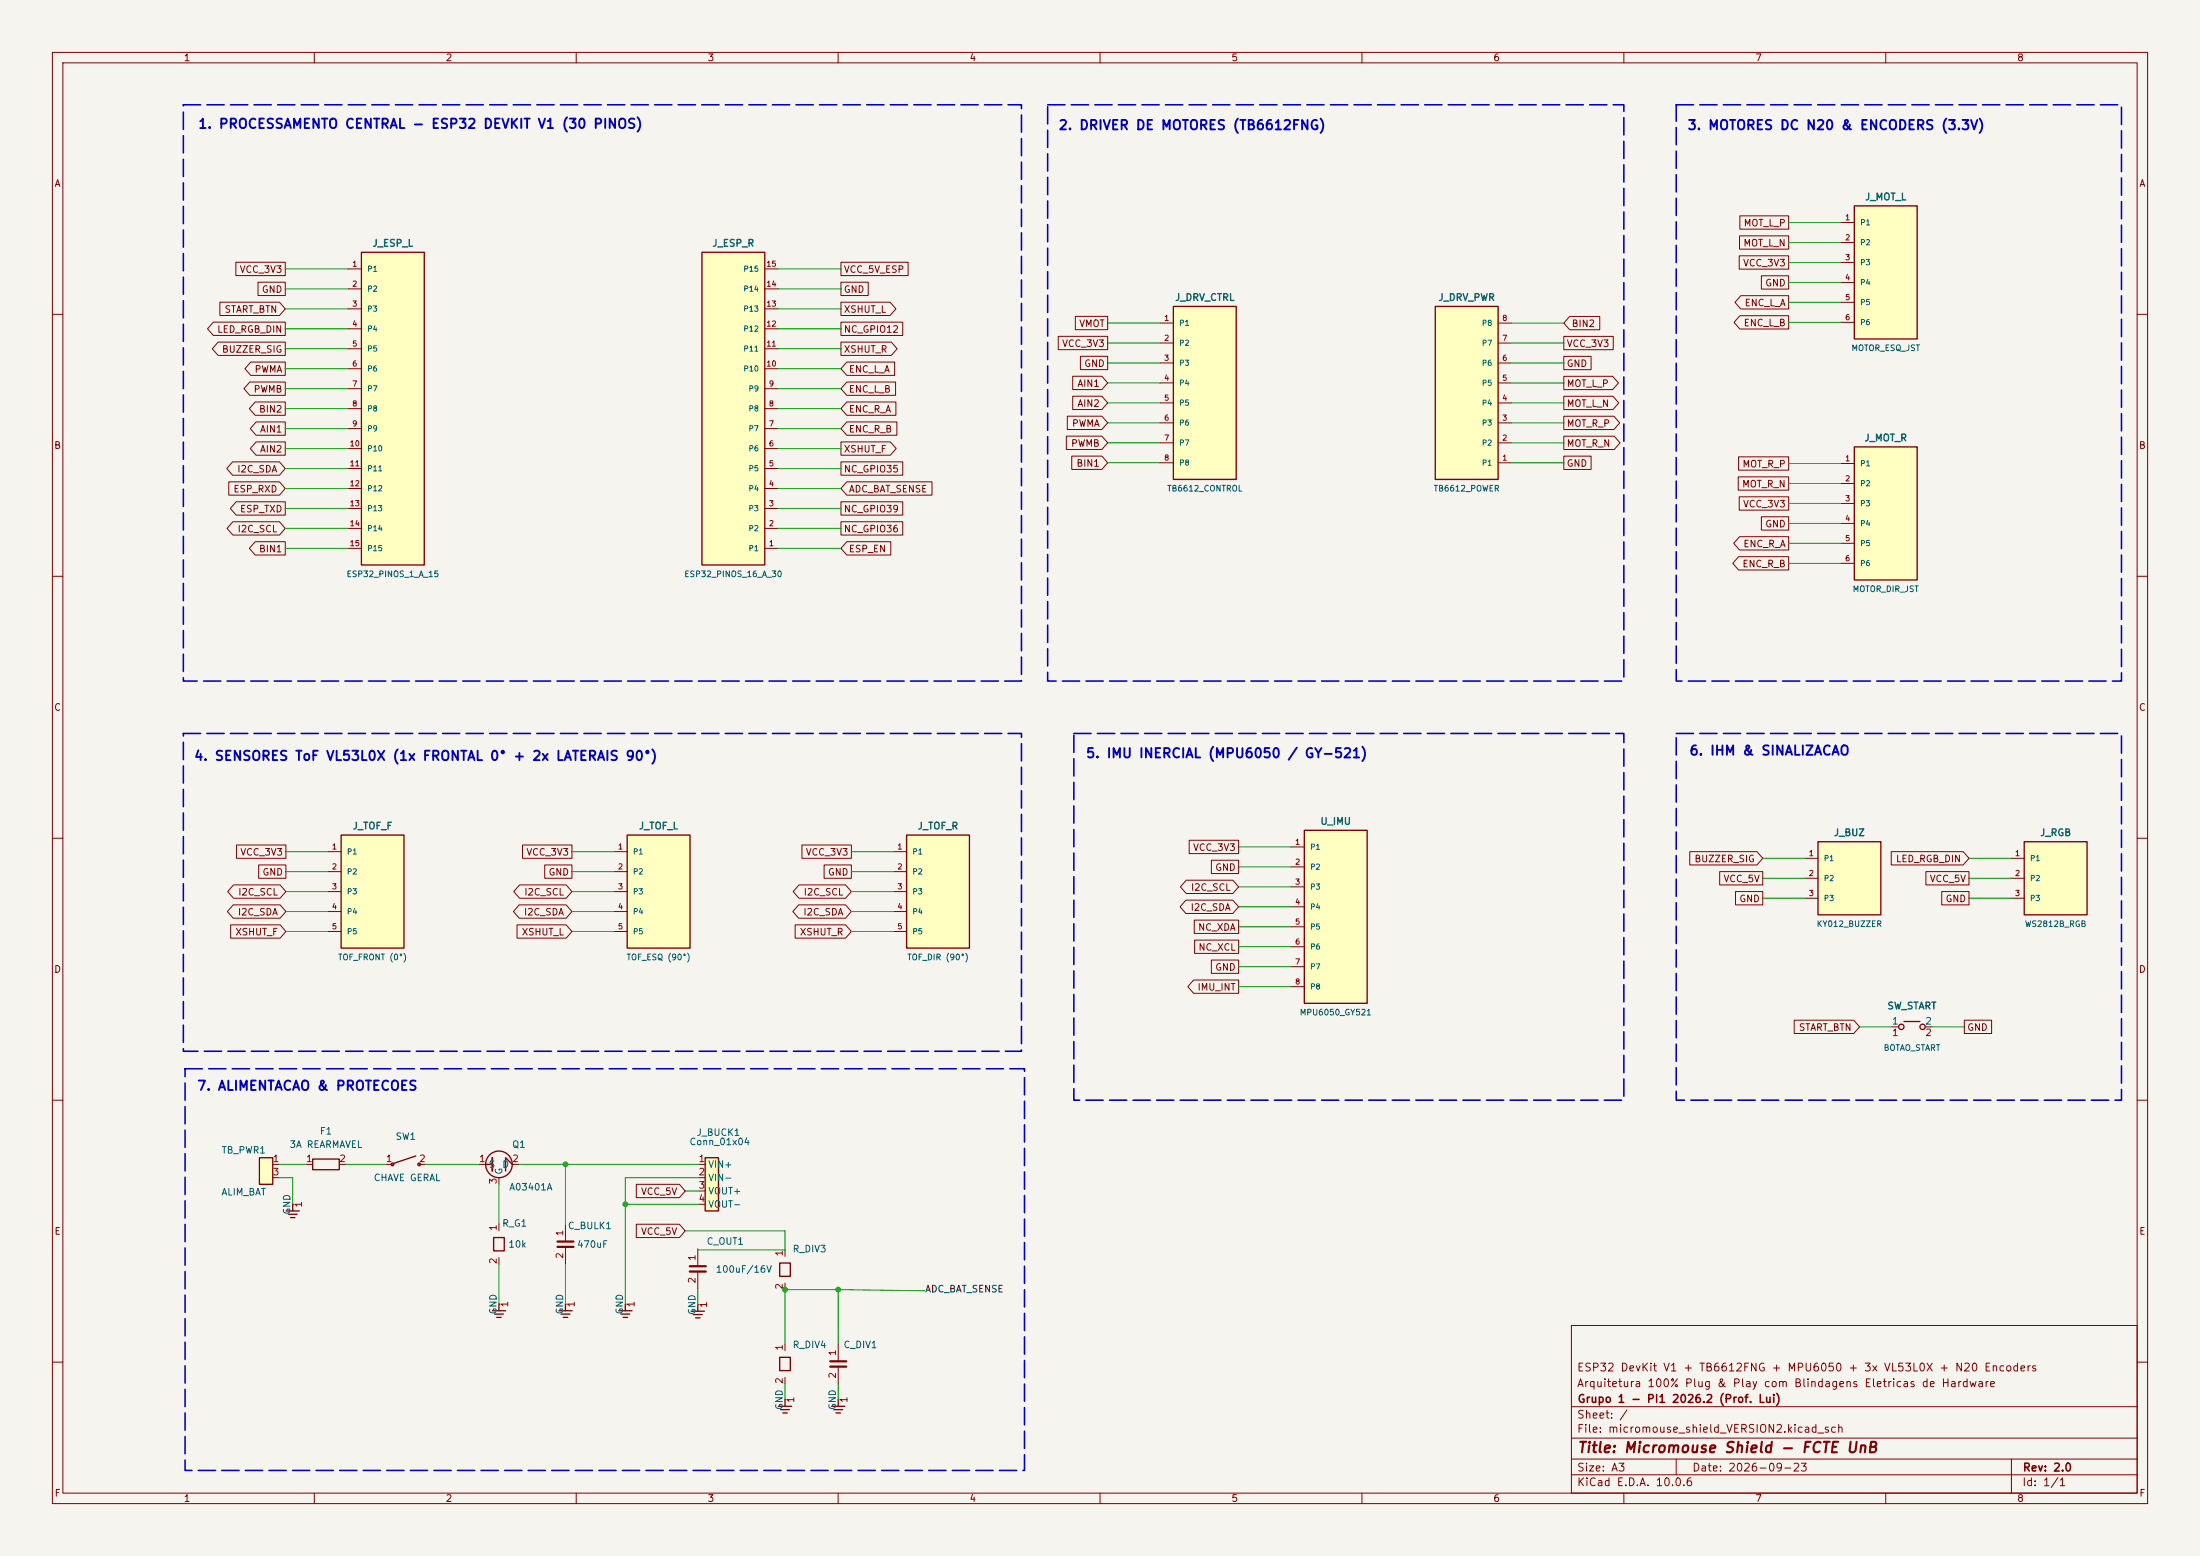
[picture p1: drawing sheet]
<svg xmlns="http://www.w3.org/2000/svg" width="420mm" height="297mm" viewBox="0 0 420 297" stroke-linecap="round" stroke-linejoin="round" font-family="sans-serif">
<path d="M0 0h420v297h-420z" fill="#f5f4ef" stroke="#f5f4ef" stroke-width=".19"/>
<g fill="none" stroke="#840000" stroke-width=".19">
<path d="M10 10h400v277h-400zM12 12h396v273h-396zM60 10v2M110 10v2M160 10v2M210 10v2M260 10v2M310 10v2M360 10v2M10 60h2M408 60h2M10 110h2"/>
<path d="M408 110h2M10 160h2M408 160h2M10 210h2M408 210h2M95.2 248.9h.1M300 253h108v32h-108zM10 260h2M300 278.5h108M300 274.5h108M300 268.5h108M320 278.5v3"/>
<path d="M384 278.5v6.5M408 260h2M60 285v2M110 285v2M160 285v2M210 285v2M260 285v2M300 281.5h108M310 285v2M360 285v2"/>
</g>
<path d="M94 250.2h2.5M94.4 250.8h1.7M94.8 251.5h.9M95.2 248.9v1.3" fill="none" stroke="#840000" stroke-width=".25"/>
<path d="M354 85.3h12v25.4h-12z" fill="#ffffc2"/>
<path d="M354 85.3h12v25.4h-12z" fill="none" stroke="#840000" stroke-width=".25"/>
<path d="M351.5 88.5h2.5M351.5 92.3h2.5M351.5 96.1h2.5M351.5 99.9h2.5M351.5 103.7h2.5M351.5 107.5h2.5" fill="none" stroke="#840000" stroke-width=".19"/>
<path d="M354 39.3h12v25.4h-12z" fill="#ffffc2"/>
<path d="M354 39.3h12v25.4h-12z" fill="none" stroke="#840000" stroke-width=".25"/>
<path d="M351.5 42.5h2.5M351.5 46.3h2.5M351.5 50.1h2.5M351.5 53.9h2.5M351.5 57.7h2.5M351.5 61.5h2.5" fill="none" stroke="#840000" stroke-width=".19"/>
<path d="M249 158.5h12v33h-12z" fill="#ffffc2"/>
<g fill="none" stroke="#840000" stroke-width=".25">
<path d="M249 158.5h12v33h-12zM54.6 231.1h2.5M55 231.8h1.7M55.5 232.4h.8M55.9 229.9v1.2M79.4 220.6l-4.2 1.4M92.7 222.2h1.3M97.8 222.2l-1.3-1.2v2.5M118.1 250.2h2.5M118.5 250.8h1.7M119 251.5h.8M119.4 248.9v1.3"/>
<circle cx="74.9" cy="222.2" r=".25"/>
<circle cx="80" cy="222.2" r=".25"/>
<circle cx="95.2" cy="222.2" r="2.54"/>
</g>
<g fill="none" stroke="#840000" stroke-width=".19">
<path d="M246.5 161.7h2.5M246.5 165.5h2.5M246.5 169.3h2.5M246.5 173.1h2.5M246.5 176.9h2.5M246.5 180.7h2.5M246.5 184.5h2.5M246.5 188.3h2.5M55.9 229.9h.1M73.7 222.2h1.2M80 222.2h1.3M91.4 222.2h1.3"/>
<path d="M95.2 224.8v1.3M97.8 222.2h1.3M119.4 248.9h.1"/>
</g>
<path d="M94 221v2.5" fill="none" stroke="#840000" stroke-width=".36"/>
<path d="M134.6 221h2.6v10.1h-2.6z" fill="#ffffc2"/>
<path d="M94.2 236.2h2.1v2.6h-2.1zM134.6 221h2.6v10.1h-2.6zM106.7 250.2h2.5M107.1 250.8h1.7M107.5 251.5h.9M107.9 248.9v1.3M148.8 241.1h2.1v2.5h-2.1z" fill="none" stroke="#840000" stroke-width=".25"/>
<path d="M95.2 233.7v1.2M107.9 233.7v3.3M107.9 238v3.3M133.3 222.2h1.3M133.3 224.8h1.3M133.3 227.3h1.3M133.3 229.9h1.3M149.9 238.5v1.3M95.2 240v1.3M107.9 248.9h.1M149.9 244.9v1.3" fill="none" stroke="#840000" stroke-width=".19"/>
<path d="M106.4 237h3.1M106.4 238h3.1" fill="none" stroke="#840000" stroke-width=".43"/>
<path d="M49.5 221h2.6v5.1h-2.6z" fill="#ffffc2"/>
<path d="M49.5 221h2.6v5.1h-2.6zM59.7 221.2h5.1v2.1h-5.1z" fill="none" stroke="#840000" stroke-width=".25"/>
<path d="M52.1 222.2h1.2M52.1 224.8h1.2M58.4 222.2h1.3M64.8 222.2h1.2" fill="none" stroke="#840000" stroke-width=".19"/>
<path d="M119.7 159.4h12v21.6h-12z" fill="#ffffc2"/>
<path d="M119.7 159.4h12v21.6h-12z" fill="none" stroke="#840000" stroke-width=".25"/>
<path d="M117.2 162.6h2.5M117.2 166.4h2.5M117.2 170.2h2.5M117.2 174h2.5M117.2 177.8h2.5" fill="none" stroke="#840000" stroke-width=".19"/>
<path d="M173.1 159.4h12v21.6h-12z" fill="#ffffc2"/>
<path d="M173.1 159.4h12v21.6h-12z" fill="none" stroke="#840000" stroke-width=".25"/>
<path d="M170.5 162.6h2.6M170.5 166.4h2.6M170.5 170.2h2.6M170.5 174h2.6M170.5 177.8h2.6" fill="none" stroke="#840000" stroke-width=".19"/>
<path d="M65.1 159.4h12v21.6h-12z" fill="#ffffc2"/>
<g fill="none" stroke="#840000" stroke-width=".25">
<path d="M65.1 159.4h12v21.6h-12zM363.5 195h3"/>
<circle cx="363" cy="196" r=".51"/>
<circle cx="367" cy="196" r=".51"/>
</g>
<path d="M62.6 162.6h2.5M62.6 166.4h2.5M62.6 170.2h2.5M62.6 174h2.5M62.6 177.8h2.5M361.2 196h1.3M367.5 196h1.3" fill="none" stroke="#840000" stroke-width=".19"/>
<path d="M347.1 160.7h12v13.9h-12z" fill="#ffffc2"/>
<path d="M347.1 160.7h12v13.9h-12z" fill="none" stroke="#840000" stroke-width=".25"/>
<path d="M344.5 163.8h2.6M344.5 167.6h2.6M344.5 171.5h2.6" fill="none" stroke="#840000" stroke-width=".19"/>
<path d="M386.4 160.7h12v13.9h-12z" fill="#ffffc2"/>
<path d="M386.4 160.7h12v13.9h-12z" fill="none" stroke="#840000" stroke-width=".25"/>
<path d="M383.9 163.8h2.5M383.9 167.6h2.5M383.9 171.5h2.5" fill="none" stroke="#840000" stroke-width=".19"/>
<path d="M274 58.5h12v33h-12z" fill="#ffffc2"/>
<path d="M274 58.5h12v33h-12z" fill="none" stroke="#840000" stroke-width=".25"/>
<path d="M286 76.9h2.5M286 73.1h2.5M286 69.3h2.5M286 65.5h2.5M286 61.7h2.5M286 88.3h2.5M286 84.5h2.5M286 80.7h2.5" fill="none" stroke="#840000" stroke-width=".19"/>
<path d="M224 58.5h12v33h-12z" fill="#ffffc2"/>
<g fill="none" stroke="#840000" stroke-width=".25">
<path d="M224 58.5h12v33h-12zM131.9 250.3h2.6M132.4 250.9h1.7M132.8 251.6h.8M133.2 249v1.3M148.8 259.1h2.1v2.5h-2.1zM148.6 268.4h2.5M149 269.1h1.7M149.4 269.7h.9M149.9 267.2v1.2M158.7 268.4h2.6M159.2 269.1h1.7"/>
<path d="M159.6 269.7h.8M160 267.2v1.2"/>
</g>
<g fill="none" stroke="#840000" stroke-width=".19">
<path d="M221.5 61.7h2.5M221.5 65.5h2.5M221.5 69.3h2.5M221.5 73.1h2.5M221.5 76.9h2.5M221.5 80.7h2.5M221.5 84.5h2.5M221.5 88.3h2.5M133.2 238.4v3.3M133.2 249h.1M133.2 242.7v3.3M149.9 256.5v1.3"/>
<path d="M160 256.5v3.3M149.9 267.2h.1M149.9 262.9v1.3M160 267.2h.1M160 260.9v3.3"/>
</g>
<path d="M131.7 241.7h3M131.7 242.7h3M158.5 259.8h3M158.5 260.9h3" fill="none" stroke="#840000" stroke-width=".43"/>
<path d="M134 48.2h12v59.6h-12z" fill="#ffffc2"/>
<path d="M134 48.2h12v59.6h-12z" fill="none" stroke="#840000" stroke-width=".25"/>
<g fill="none" stroke="#840000" stroke-width=".19">
<path d="M146 59h2.5M146 55.1h2.5M146 51.3h2.5M146 78h2.5M146 74.2h2.5M146 70.4h2.5M146 66.6h2.5M146 62.8h2.5M146 97.1h2.5M146 93.2h2.5M146 89.4h2.5M146 85.6h2.5"/>
<path d="M146 81.8h2.5M146 104.7h2.5M146 100.9h2.5"/>
</g>
<path d="M69 48.2h12v59.6h-12z" fill="#ffffc2"/>
<path d="M69 48.2h12v59.6h-12z" fill="none" stroke="#840000" stroke-width=".25"/>
<g fill="none" stroke="#840000" stroke-width=".19">
<path d="M42 57.7h11.3l1.2 1.3-1.2 1.2h-11.3zM45 50.1h9.5v2.5h-9.5zM49.3 53.9h5.2v2.5h-5.2zM66.5 51.3h2.5M66.5 55.1h2.5M66.5 59h2.5M160.5 53.9h5.2v2.5h-5.2zM160.5 57.7h9.4l1.1 1.3-1.1 1.2h-9.4zM160.5 50.1h12.9v2.5h-12.9zM332 48.8h9.5v2.6h-9.5zM332.1 45h9.4v2.6h-9.4zM332.1 41.2h9.4v2.5h-9.4z"/>
<path d="M332.3 56.4h9.2v2.6h-9.2l-1.1-1.3zM336.3 52.6h5.2v2.6h-5.2zM40.7 61.5h13.8v2.5h-13.8l-1.1-1.2zM41.6 65.3h12.9v2.5h-12.9l-1.1-1.2zM47.7 72.9h6.8v2.6h-6.8l-1.1-1.3zM47.9 69.1h6.6v2.6h-6.6l-1.1-1.3zM48.7 76.7h5.8v2.6h-5.8l-1.1-1.3zM66.5 62.8h2.5M66.5 66.6h2.5M66.5 70.4h2.5M66.5 74.2h2.5M66.5 78h2.5"/>
<path d="M160.5 65.3h9.7l1.1 1.3-1.1 1.2h-9.7zM160.5 61.5h11.8v2.5h-11.8zM161.7 72.9h9.3v2.6h-9.3l-1.2-1.3zM161.7 69.1h9.1v2.6h-9.1l-1.2-1.3zM161.7 76.7h9.3v2.6h-9.3l-1.2-1.3zM202 64.2h9.5v2.5h-9.5zM203.8 79.4h6.5l1.2 1.3-1.2 1.3h-6.5zM204.8 71.8h5.5l1.2 1.3-1.2 1.3h-5.5zM204.8 75.6h5.5l1.2 1.3-1.2 1.3h-5.5zM205.3 60.4h6.2v2.5h-6.2zM206.3 68h5.2v2.6h-5.2zM298.5 64.2h9.5v2.6h-9.5z"/>
<path d="M298.5 71.8h9.4l1.1 1.3-1.1 1.3h-9.4zM298.5 68h5.2v2.6h-5.2zM298.5 75.6h9.4l1.1 1.3-1.1 1.3h-9.4zM298.5 79.4h9.6l1.1 1.3-1.1 1.3h-9.6zM299.7 60.4h5.7v2.5h-5.7l-1.2-1.2zM332.1 60.3h9.4v2.5h-9.4l-1.1-1.3zM43.7 92h9.6l1.2 1.2-1.2 1.3h-9.6zM44.4 88.2h8.9l1.2 1.2-1.2 1.3h-8.9l-1.1-1.3zM44.5 99.6h8.8l1.2 1.3-1.2 1.2h-8.8l-1.2-1.2zM45.1 95.8h9.4v2.5h-9.4l-1.1-1.2zM48.9 84.3h5.6v2.6h-5.6l-1.1-1.3zM48.9 80.5h5.6v2.6h-5.6l-1.1-1.3z"/>
<path d="M66.5 81.8h2.5M66.5 85.6h2.5M66.5 89.4h2.5M66.5 93.2h2.5M66.5 97.1h2.5M160.5 84.3h9.5l1.1 1.3-1.1 1.3h-9.5zM160.5 88.2h11.8v2.5h-11.8zM160.5 99.6h11.8v2.5h-11.8zM160.5 95.8h11.8v2.5h-11.8zM161.7 92h16.2v2.5h-16.2l-1.2-1.3zM161.7 80.5h9.5v2.6h-9.5l-1.2-1.3zM203.6 83.2h6.7l1.2 1.3-1.2 1.3h-6.7z"/>
<path d="M204.6 87.1h5.7l1.2 1.2-1.2 1.3h-5.7zM298.5 83.3h9.7l1.1 1.2-1.1 1.3h-9.7zM298.5 87.1h5.2v2.5h-5.2zM331.8 91h9.7v2.6h-9.7zM331.9 87.2h9.6v2.5h-9.6zM332 94.8h9.5v2.6h-9.5zM336.3 98.6h5.2v2.6h-5.2zM48.7 103.4h5.8v2.5h-5.8l-1.1-1.2zM66.5 100.9h2.5M66.5 104.7h2.5M161.7 103.4h8.4v2.5h-8.4l-1.2-1.2zM331.9 106.3h9.6v2.5h-9.6l-1.1-1.3z"/>
<path d="M332.1 102.4h9.4v2.6h-9.4l-1.1-1.3zM44 176.5h9.5l1.1 1.3-1.1 1.3h-9.5zM44.5 172.7h9l1.1 1.3-1.1 1.3h-9l-1.1-1.3zM44.6 168.9h8.9l1.1 1.3-1.1 1.3h-8.9l-1.1-1.3zM45.1 161.3h9.5v2.5h-9.5zM49.4 165.1h5.2v2.5h-5.2zM98.7 176.5h9.4l1.1 1.3-1.1 1.3h-9.4zM99.1 172.7h9l1.1 1.3-1.1 1.3h-9l-1.1-1.3zM99.2 168.9h8.9l1.1 1.3-1.1 1.3h-8.9l-1.1-1.3zM99.8 161.3h9.4v2.5h-9.4zM104 165.1h5.2v2.5h-5.2zM151.8 176.5h9.6l1.1 1.3-1.1 1.3h-9.6z"/>
<path d="M152.5 172.7h8.9l1.1 1.3-1.1 1.3h-8.9l-1.1-1.3zM152.5 168.9h8.9l1.1 1.3-1.1 1.3h-8.9l-1.1-1.3zM153.1 161.3h9.4v2.5h-9.4zM157.3 165.1h5.2v2.5h-5.2zM226.4 171.8h8.9l1.2 1.3-1.2 1.3h-8.9l-1.1-1.3zM226.5 168h8.8l1.2 1.3-1.2 1.3h-8.8l-1.2-1.3zM227 160.4h9.5v2.5h-9.5zM228 175.6h8.5v2.6h-8.5zM228.1 179.4h8.4v2.6h-8.4zM231.3 164.2h5.2v2.5h-5.2zM322.6 162.6h12.8l1.1 1.2-1.1 1.3h-12.8zM328.3 166.4h8.2v2.5h-8.2z"/>
<path d="M331.3 170.2h5.2v2.5h-5.2zM361 162.6h13.8l1.1 1.2-1.1 1.3h-13.8zM367.7 166.4h8.2v2.5h-8.2zM370.7 170.2h5.2v2.5h-5.2zM227.9 187.1h8.6v2.5h-8.6l-1.1-1.3zM231.3 183.2h5.2v2.6h-5.2zM342.5 194.7h11.4l1.1 1.3-1.1 1.3h-11.4zM375 194.7h5.2v2.6h-5.2zM121.5 226.1h8.2l1.1 1.2-1.1 1.3h-8.2zM121.5 233.7h8.2l1.1 1.2-1.1 1.3h-8.2z"/>
</g>
<g fill="none" stroke="#009600" stroke-width=".19">
<path d="M54.5 51.3h12M54.5 55.1h12M54.5 59h12M148.5 51.3h12M148.5 55.1h12M148.5 59h12M341.5 46.3h10M341.5 42.5h10M341.5 53.9h10M341.5 57.7h10M341.5 50.1h10M54.5 70.4h12"/>
<path d="M54.5 66.6h12M54.5 74.2h12M54.5 62.8h12M54.5 78h12M148.5 70.4h12M148.5 66.6h12M148.5 74.2h12M148.5 62.8h12M148.5 78h12M211.5 61.7h10M211.5 65.5h10M211.5 76.9h10"/>
<path d="M211.5 69.3h10M211.5 73.1h10M288.5 61.7h10M288.5 65.5h10M288.5 76.9h10M288.5 69.3h10M288.5 73.1h10M341.5 61.5h10M54.5 81.8h12M54.5 89.4h12M54.5 97.1h12M54.5 85.6h12"/>
<path d="M54.5 93.2h12M148.5 81.8h12M148.5 89.4h12M148.5 97.1h12M148.5 85.6h12M148.5 93.2h12M211.5 84.5h10M211.5 88.3h10M211.5 80.7h10M288.5 84.5h10M288.5 88.3h10M288.5 80.7h10"/>
<path d="M341.5 88.5h10M341.5 92.3h10M341.5 99.9h10M341.5 96.1h10M54.5 100.9h12M54.5 104.7h12M148.5 100.9h12M148.5 104.7h12M341.5 107.5h10M341.5 103.7h10M54.6 177.8h8M54.6 174h8"/>
<path d="M54.6 170.2h8M54.6 162.6h8M54.6 166.4h8M109.2 177.8h8M109.2 174h8M109.2 170.2h8M109.2 162.6h8M109.2 166.4h8M162.5 177.8h8M162.5 174h8M162.5 170.2h8M162.5 162.6h8"/>
<path d="M162.5 166.4h8M236.5 165.5h10M236.5 161.7h10M236.5 176.9h10M236.5 169.3h10M236.5 173.1h10M336.5 171.5h8M336.5 167.6h8M336.5 163.8h8M375.9 171.5h8M375.9 167.6h8M375.9 163.8h8"/>
<path d="M236.5 188.3h10M236.5 180.7h10M236.5 184.5h10M355 196h6.2M368.8 196h6.2M53.3 224.8h2.6v5.1M53.3 222.2h5.1M66 222.2h7.7M81.3 222.2h10.1M95.2 226.1v7.6M99.1 222.2h34.2M107.9 222.2v11.5"/>
<path d="M119.4 229.9h13.9M130.8 234.9h19.1v3.6M130.8 227.3h2.5M133.2 238.4v.2h16.7M133.3 224.8h-13.9v24.1M95.2 241.3v7.6M107.9 241.3v7.6M133.2 246v3M160 246.2v10.3M176.5 246.4l-26.6-.2v10.3M149.9 264.2v3M160 264.2v3"/>
</g>
<path d="M35 20h160v110h-160zM200 20h110v110h-110zM320 20h85v110h-85zM35 140h160v60.7h-160zM205 140h105v70h-105zM320 140h85v70h-85zM35.3 204h160.3v76.7h-160.3z" fill="none" stroke="#0000c2" stroke-width=".3" stroke-dasharray="3.3 1.2"/>
<g fill="#009600" stroke="#009600" stroke-width=".19">
<circle cx="107.9" cy="222.2" r=".46"/>
<circle cx="149.9" cy="246.2" r=".46"/>
<circle cx="160" cy="246.2" r=".46"/>
<circle cx="119.4" cy="229.9" r=".46"/>
</g>
<text font-size="2" fill="#840000" x="301" y="277.8">Title: Micromouse Shield - FCTE UnB</text>
<g font-size="1.8" fill="#0000c2">
<text x="37.7" y="25">1. PROCESSAMENTO CENTRAL - ESP32 DEVKIT V1 (30 PINOS)</text>
<text x="201.9" y="25.2">2. DRIVER DE MOTORES (TB6612FNG)</text>
<text x="322" y="25.2">3. MOTORES DC N20 &amp; ENCODERS (3.3V)</text>
<text x="36.9" y="145.6">4. SENSORES ToF VL53L0X (1x FRONTAL 0° + 2x LATERAIS 90°)</text>
<text x="207.2" y="145.1">5. IMU INERCIAL (MPU6050 / GY-521)</text>
<text x="322.4" y="144.6">6. IHM &amp; SINALIZACAO</text>
<text x="37.5" y="208.6">7. ALIMENTACAO &amp; PROTECOES</text>
</g>
<g font-size="1.5" fill="#840000">
<text x="300.9" y="262.1">ESP32 DevKit V1 + TB6612FNG + MPU6050 + 3x VL53L0X + N20 Encoders</text>
<text x="300.9" y="265.1">Arquitetura 100% Plug &amp; Play com Blindagens Eletricas de Hardware</text>
<text x="301" y="268.1">Grupo 1 - PI1 2026.2 (Prof. Lui)</text>
<text x="300.9" y="273.8">File: micromouse_shield_VERSION2.kicad_sch</text>
<text x="300.9" y="271.1">Sheet: /</text>
<text x="300.9" y="281.2">Size: A3</text>
<text x="322.9" y="281.2">Date: 2026-09-23</text>
<text x="386" y="281.2">Rev: 2.0</text>
<text x="300.9" y="284">KiCad E.D.A. 10.0.6</text>
<text x="385.9" y="284">Id: 1/1</text>
</g>
<g font-size="1.3" fill="#840000">
<text x="35" y="12">1</text>
<text x="85" y="12">2</text>
<text x="135" y="12">3</text>
<text x="185" y="12">4</text>
<text x="235" y="12">5</text>
<text x="285" y="12">6</text>
<text x="335" y="12">7</text>
<text x="385" y="12">8</text>
<text x="10.3" y="36">A</text>
<text x="408.3" y="36">A</text>
<text x="332.7" y="47.3">MOT_L_N</text>
<text x="332.8" y="43.5">MOT_L_P</text>
<text x="45.7" y="52.4">VCC_3V3</text>
<text x="161" y="52.4">VCC_5V_ESP</text>
<text x="332.7" y="51.2">VCC_3V3</text>
<text x="49.9" y="56.2">GND</text>
<text x="161" y="56.2">GND</text>
<text x="333" y="58.8">ENC_L_A</text>
<text x="336.9" y="55">GND</text>
<text x="41.4" y="63.8">LED_RGB_DIN</text>
<text x="42.8" y="60">START_BTN</text>
<text x="161" y="60">XSHUT_L</text>
<text x="161" y="63.8">NC_GPIO12</text>
<text x="205.9" y="62.7">VMOT</text>
<text x="299.9" y="62.7">BIN2</text>
<text x="332.8" y="62.6">ENC_L_B</text>
<text x="42.3" y="67.6">BUZZER_SIG</text>
<text x="48.5" y="71.4">PWMA</text>
<text x="161" y="67.6">XSHUT_R</text>
<text x="161.9" y="71.4">ENC_L_A</text>
<text x="202.7" y="66.5">VCC_3V3</text>
<text x="206.9" y="70.3">GND</text>
<text x="299" y="66.5">VCC_3V3</text>
<text x="299" y="70.3">GND</text>
<text x="48.3" y="75.2">PWMB</text>
<text x="161.9" y="75.2">ENC_L_B</text>
<text x="205.6" y="74.1">AIN1</text>
<text x="205.6" y="78">AIN2</text>
<text x="299" y="74.2">MOT_L_P</text>
<text x="299" y="78">MOT_L_N</text>
<text x="49.3" y="79.1">BIN2</text>
<text x="49.5" y="82.9">AIN1</text>
<text x="161.9" y="79.1">ENC_R_A</text>
<text x="161.9" y="82.9">ENC_R_B</text>
<text x="204.5" y="81.8">PWMA</text>
<text x="299" y="81.8">MOT_R_P</text>
<text x="10.2" y="86">B</text>
<text x="49.5" y="86.7">AIN2</text>
<text x="161" y="86.7">XSHUT_F</text>
<text x="204.4" y="85.6">PWMB</text>
<text x="205.4" y="89.4">BIN1</text>
<text x="299" y="85.6">MOT_R_N</text>
<text x="299" y="89.4">GND</text>
<text x="332.5" y="89.5">MOT_R_P</text>
<text x="408.2" y="86">B</text>
<text x="44.5" y="94.3">ESP_RXD</text>
<text x="45.2" y="90.5">I2C_SDA</text>
<text x="161" y="90.5">NC_GPIO35</text>
<text x="161.9" y="94.3">ADC_BAT_SENSE</text>
<text x="332.5" y="93.3">MOT_R_N</text>
<text x="45.2" y="101.9">I2C_SCL</text>
<text x="45.7" y="98.1">ESP_TXD</text>
<text x="161" y="101.9">NC_GPIO36</text>
<text x="161" y="98.1">NC_GPIO39</text>
<text x="332.7" y="97.2">VCC_3V3</text>
<text x="336.9" y="101">GND</text>
<text x="49.3" y="105.7">BIN1</text>
<text x="161.9" y="105.7">ESP_EN</text>
<text x="332.7" y="104.8">ENC_R_A</text>
<text x="332.5" y="108.6">ENC_R_B</text>
<text x="10.2" y="136">C</text>
<text x="408.2" y="136">C</text>
<text x="45.8" y="163.6">VCC_3V3</text>
<text x="50" y="167.4">GND</text>
<text x="100.4" y="163.6">VCC_3V3</text>
<text x="104.6" y="167.4">GND</text>
<text x="153.7" y="163.6">VCC_3V3</text>
<text x="158" y="167.4">GND</text>
<text x="227.7" y="162.7">VCC_3V3</text>
<text x="231.9" y="166.5">GND</text>
<text x="323.4" y="164.9">BUZZER_SIG</text>
<text x="361.8" y="164.9">LED_RGB_DIN</text>
<text x="45.4" y="171.2">I2C_SCL</text>
<text x="100" y="171.2">I2C_SCL</text>
<text x="153.3" y="171.2">I2C_SCL</text>
<text x="227.2" y="170.3">I2C_SCL</text>
<text x="328.9" y="168.7">VCC_5V</text>
<text x="331.9" y="172.5">GND</text>
<text x="368.3" y="168.7">VCC_5V</text>
<text x="371.3" y="172.5">GND</text>
<text x="44.8" y="178.9">XSHUT_F</text>
<text x="45.3" y="175">I2C_SDA</text>
<text x="99.5" y="178.9">XSHUT_L</text>
<text x="99.9" y="175">I2C_SDA</text>
<text x="152.6" y="178.9">XSHUT_R</text>
<text x="153.3" y="175">I2C_SDA</text>
<text x="227.2" y="174.1">I2C_SDA</text>
<text x="228.6" y="178">NC_XDA</text>
<text x="10.2" y="186">D</text>
<text x="228.7" y="181.8">NC_XCL</text>
<text x="231.9" y="185.6">GND</text>
<text x="408.2" y="186">D</text>
<text x="228.5" y="189.4">IMU_INT</text>
<text x="343.3" y="197.1">START_BTN</text>
<text x="375.4" y="197.1">GND</text>
<text x="122.3" y="228.4">VCC_5V</text>
<text x="10.3" y="236">E</text>
<text x="122.3" y="236">VCC_5V</text>
<text x="408.3" y="236">E</text>
<text x="10.3" y="286">F</text>
<text x="35" y="287">1</text>
<text x="85" y="287">2</text>
<text x="135" y="287">3</text>
<text x="185" y="287">4</text>
<text x="235" y="287">5</text>
<text x="285" y="287">6</text>
<text x="335" y="287">7</text>
<text x="385" y="287">8</text>
<text x="408.3" y="286">F</text>
</g>
<g font-size="1.3" fill="#006464">
<text x="355.9" y="38.6">J_MOT_L</text>
<text x="71" y="47.4">J_ESP_L</text>
<text x="135.9" y="47.4">J_ESP_R</text>
<text x="224.2" y="57.7">J_DRV_CTRL</text>
<text x="274.5" y="57.7">J_DRV_PWR</text>
<text x="355.8" y="84.6">J_MOT_R</text>
<text x="67.2" y="158.6">J_TOF_F</text>
<text x="121.9" y="158.6">J_TOF_L</text>
<text x="175.1" y="158.6">J_TOF_R</text>
<text x="252" y="157.7">U_IMU</text>
<text x="350" y="159.9">J_BUZ</text>
<text x="389.4" y="159.9">J_RGB</text>
<text x="360.2" y="193">SW_START</text>
<text x="361.1" y="195.9">1</text>
<text x="367.4" y="195.9">2</text>
<text x="42.2" y="220.5">TB_PWR1</text>
<text x="55.2" y="219.4">3A REARMAVEL</text>
<text x="61" y="216.9">F1</text>
<text x="75.4" y="217.9">SW1</text>
<text x="97.7" y="219.4">Q1</text>
<text x="131.5" y="218.9">Conn_01x04</text>
<text x="132.9" y="217.1">J_BUCK1</text>
<text x="71.2" y="225.8">CHAVE GERAL</text>
<text x="93.2" y="223.2">S</text>
<text x="95.8" y="223.2">D</text>
<text x="96.2" y="224.3" transform="rotate(-90 96.2 224.3)">G</text>
<text x="97.1" y="227.5">A03401A</text>
<text x="135.1" y="223.2">VIN+</text>
<text x="135.1" y="225.8">VIN-</text>
<text x="42.2" y="228.5">ALIM_BAT</text>
<text x="55.7" y="231.9" transform="rotate(-90 55.7 231.9)">GND</text>
<text x="135.1" y="228.3">VOUT+</text>
<text x="135.1" y="230.8">VOUT-</text>
<text x="95.8" y="234.5">R_G1</text>
<text x="97" y="238.5">10k</text>
<text x="108.3" y="234.9">C_BULK1</text>
<text x="110" y="238.5">470uF</text>
<text x="134.8" y="237.9">C_OUT1</text>
<text x="151.2" y="239.4">R_DIV3</text>
<text x="136.5" y="243.2">100uF/16V</text>
<text x="95.1" y="251" transform="rotate(-90 95.1 251)">GND</text>
<text x="107.8" y="251" transform="rotate(-90 107.8 251)">GND</text>
<text x="119.2" y="251" transform="rotate(-90 119.2 251)">GND</text>
<text x="133.1" y="251.1" transform="rotate(-90 133.1 251.1)">GND</text>
<text x="151.2" y="257.6">R_DIV4</text>
<text x="160.9" y="257.6">C_DIV1</text>
<text x="149.7" y="269.2" transform="rotate(-90 149.7 269.2)">GND</text>
<text x="159.9" y="269.2" transform="rotate(-90 159.9 269.2)">GND</text>
</g>
<g font-size="1.3" fill="#a90000">
<text x="361.1" y="198.1">1</text>
<text x="367.4" y="198.1">2</text>
<text x="52" y="222.1">1</text>
<text x="52" y="224.7">3</text>
<text x="58.3" y="222.1">1</text>
<text x="64.7" y="222.1">2</text>
<text x="73.6" y="222.1">1</text>
<text x="79.9" y="222.1">2</text>
<text x="91.3" y="222.1">1</text>
<text x="95.1" y="226.2" transform="rotate(-90 95.1 226.2)">3</text>
<text x="97.7" y="222.1">2</text>
<text x="133.3" y="222.1">1</text>
<text x="133.3" y="224.7">2</text>
<text x="133.3" y="227.2">3</text>
<text x="57.9" y="230.6" transform="rotate(-90 57.9 230.6)">1</text>
<text x="133.3" y="229.7">4</text>
<text x="95.1" y="235" transform="rotate(-90 95.1 235)">1</text>
<text x="107.8" y="236.1" transform="rotate(-90 107.8 236.1)">1</text>
<text x="149.7" y="239.9" transform="rotate(-90 149.7 239.9)">1</text>
<text x="95.1" y="241.4" transform="rotate(-90 95.1 241.4)">2</text>
<text x="107.8" y="240.4" transform="rotate(-90 107.8 240.4)">2</text>
<text x="133.1" y="245.1" transform="rotate(-90 133.1 245.1)">2</text>
<text x="133.1" y="240.8" transform="rotate(-90 133.1 240.8)">1</text>
<text x="97.3" y="249.7" transform="rotate(-90 97.3 249.7)">1</text>
<text x="110" y="249.7" transform="rotate(-90 110 249.7)">1</text>
<text x="121.4" y="249.7" transform="rotate(-90 121.4 249.7)">1</text>
<text x="135.3" y="249.7" transform="rotate(-90 135.3 249.7)">1</text>
<text x="149.7" y="246.3" transform="rotate(-90 149.7 246.3)">2</text>
<text x="149.7" y="257.9" transform="rotate(-90 149.7 257.9)">1</text>
<text x="159.9" y="263.2" transform="rotate(-90 159.9 263.2)">2</text>
<text x="159.9" y="258.9" transform="rotate(-90 159.9 258.9)">1</text>
<text x="149.7" y="264.3" transform="rotate(-90 149.7 264.3)">2</text>
<text x="151.9" y="267.9" transform="rotate(-90 151.9 267.9)">1</text>
<text x="162.1" y="267.9" transform="rotate(-90 162.1 267.9)">1</text>
</g>
<text font-size="1.3" fill="#0f0f0f" x="176.5" y="247">ADC_BAT_SENSE</text>
<g font-size="1.1" fill="#006464">
<text x="353.3" y="67.3">MOTOR_ESQ_JST</text>
<text x="222.7" y="94.1">TB6612_CONTROL</text>
<text x="273.6" y="94.1">TB6612_POWER</text>
<text x="66.1" y="110.4">ESP32_PINOS_1_A_15</text>
<text x="130.5" y="110.4">ESP32_PINOS_16_A_30</text>
<text x="353.6" y="113.3">MOTOR_DIR_JST</text>
<text x="346.7" y="177.2">KY012_BUZZER</text>
<text x="386.5" y="177.2">WS2812B_RGB</text>
<text x="64.4" y="183.5">TOF_FRONT (0°)</text>
<text x="119.5" y="183.5">TOF_ESQ (90°)</text>
<text x="173.1" y="183.5">TOF_DIR (90°)</text>
<text x="248" y="194.1">MPU6050_GY521</text>
<text x="359.5" y="200.8">BOTAO_START</text>
</g>
<g font-size="1" fill="#a90000">
<text x="352.1" y="42.3">1</text>
<text x="352.1" y="46.1">2</text>
<text x="67.1" y="51.1">1</text>
<text x="146.2" y="51.1">15</text>
<text x="352.1" y="49.9">3</text>
<text x="352.1" y="53.7">4</text>
<text x="67.1" y="55">2</text>
<text x="67.1" y="58.8">3</text>
<text x="146.2" y="58.8">13</text>
<text x="146.2" y="55">14</text>
<text x="352.1" y="57.5">5</text>
<text x="67.1" y="62.6">4</text>
<text x="146.2" y="62.6">12</text>
<text x="222.1" y="61.5">1</text>
<text x="222.1" y="65.3">2</text>
<text x="286.7" y="65.3">7</text>
<text x="286.7" y="61.5">8</text>
<text x="352.1" y="61.3">6</text>
<text x="67.1" y="66.4">5</text>
<text x="67.1" y="70.2">6</text>
<text x="146.2" y="70.2">10</text>
<text x="146.2" y="66.4">11</text>
<text x="222.1" y="69.1">3</text>
<text x="286.7" y="69.1">6</text>
<text x="67.1" y="74">7</text>
<text x="67.1" y="77.8">8</text>
<text x="146.7" y="77.8">8</text>
<text x="146.7" y="74">9</text>
<text x="222.1" y="72.9">4</text>
<text x="222.1" y="76.7">5</text>
<text x="286.7" y="76.7">4</text>
<text x="286.7" y="72.9">5</text>
<text x="67.1" y="81.6">9</text>
<text x="146.7" y="81.6">7</text>
<text x="222.1" y="80.5">6</text>
<text x="286.7" y="80.5">3</text>
<text x="66.7" y="85.4">10</text>
<text x="66.7" y="89.2">11</text>
<text x="146.7" y="89.2">5</text>
<text x="146.7" y="85.4">6</text>
<text x="222.1" y="84.3">7</text>
<text x="222.1" y="88.1">8</text>
<text x="286.7" y="88.2">1</text>
<text x="286.7" y="84.3">2</text>
<text x="352.1" y="88.3">1</text>
<text x="66.7" y="93.1">12</text>
<text x="146.7" y="93.1">4</text>
<text x="352.1" y="92.1">2</text>
<text x="352.1" y="95.9">3</text>
<text x="66.7" y="96.9">13</text>
<text x="66.7" y="100.7">14</text>
<text x="146.7" y="100.7">2</text>
<text x="146.7" y="96.9">3</text>
<text x="352.1" y="99.7">4</text>
<text x="66.7" y="104.5">15</text>
<text x="146.7" y="104.5">1</text>
<text x="352.1" y="103.5">5</text>
<text x="352.1" y="107.3">6</text>
<text x="247.1" y="161.5">1</text>
<text x="63.3" y="162.4">1</text>
<text x="63.3" y="166.2">2</text>
<text x="117.9" y="162.4">1</text>
<text x="117.9" y="166.2">2</text>
<text x="171.2" y="162.4">1</text>
<text x="171.2" y="166.2">2</text>
<text x="247.1" y="165.3">2</text>
<text x="345.2" y="163.6">1</text>
<text x="345.2" y="167.5">2</text>
<text x="384.6" y="163.6">1</text>
<text x="384.6" y="167.5">2</text>
<text x="63.3" y="170">3</text>
<text x="63.3" y="173.8">4</text>
<text x="117.9" y="170">3</text>
<text x="117.9" y="173.8">4</text>
<text x="171.2" y="170">3</text>
<text x="171.2" y="173.8">4</text>
<text x="247.1" y="169.1">3</text>
<text x="247.1" y="172.9">4</text>
<text x="345.2" y="171.3">3</text>
<text x="384.6" y="171.3">3</text>
<text x="63.3" y="177.6">5</text>
<text x="117.9" y="177.6">5</text>
<text x="171.2" y="177.6">5</text>
<text x="247.1" y="176.7">5</text>
<text x="247.1" y="180.5">6</text>
<text x="247.1" y="184.3">7</text>
<text x="247.1" y="188.1">8</text>
</g>
<g font-size="1" fill="#006464">
<text x="355" y="43.2">P1</text>
<text x="355" y="47.1">P2</text>
<text x="70" y="52.1">P1</text>
<text x="141.8" y="52.1">P15</text>
<text x="355" y="50.9">P3</text>
<text x="70" y="55.9">P2</text>
<text x="70" y="59.7">P3</text>
<text x="141.8" y="59.7">P13</text>
<text x="141.8" y="55.9">P14</text>
<text x="355" y="54.7">P4</text>
<text x="355" y="58.5">P5</text>
<text x="70" y="63.5">P4</text>
<text x="141.8" y="63.5">P12</text>
<text x="225" y="62.4">P1</text>
<text x="282.8" y="62.4">P8</text>
<text x="355" y="62.3">P6</text>
<text x="70" y="67.3">P5</text>
<text x="70" y="71.1">P6</text>
<text x="141.8" y="71.1">P10</text>
<text x="141.8" y="67.3">P11</text>
<text x="225" y="66.2">P2</text>
<text x="225" y="70">P3</text>
<text x="282.8" y="70.1">P6</text>
<text x="282.8" y="66.2">P7</text>
<text x="70" y="75">P7</text>
<text x="142.8" y="75">P9</text>
<text x="225" y="73.9">P4</text>
<text x="225" y="77.7">P5</text>
<text x="282.8" y="77.7">P4</text>
<text x="282.8" y="73.9">P5</text>
<text x="70" y="78.8">P8</text>
<text x="70" y="82.6">P9</text>
<text x="142.8" y="82.6">P7</text>
<text x="142.8" y="78.8">P8</text>
<text x="225" y="81.5">P6</text>
<text x="282.8" y="81.5">P3</text>
<text x="70" y="86.4">P10</text>
<text x="142.8" y="86.4">P6</text>
<text x="225" y="85.3">P7</text>
<text x="225" y="89.1">P8</text>
<text x="282.8" y="89.1">P1</text>
<text x="282.8" y="85.3">P2</text>
<text x="355" y="89.2">P1</text>
<text x="70" y="90.2">P11</text>
<text x="70" y="94">P12</text>
<text x="142.8" y="94">P4</text>
<text x="142.8" y="90.2">P5</text>
<text x="355" y="93.1">P2</text>
<text x="70" y="97.8">P13</text>
<text x="70" y="101.6">P14</text>
<text x="142.8" y="101.6">P2</text>
<text x="142.8" y="97.8">P3</text>
<text x="355" y="96.9">P3</text>
<text x="355" y="100.7">P4</text>
<text x="70" y="105.4">P15</text>
<text x="142.8" y="105.4">P1</text>
<text x="355" y="104.5">P5</text>
<text x="355" y="108.3">P6</text>
<text x="66.1" y="163.3">P1</text>
<text x="66.1" y="167.1">P2</text>
<text x="120.7" y="163.3">P1</text>
<text x="120.7" y="167.1">P2</text>
<text x="174.1" y="163.3">P1</text>
<text x="174.1" y="167.1">P2</text>
<text x="250" y="162.4">P1</text>
<text x="250" y="166.2">P2</text>
<text x="348.1" y="164.6">P1</text>
<text x="387.4" y="164.6">P1</text>
<text x="66.1" y="170.9">P3</text>
<text x="120.7" y="170.9">P3</text>
<text x="174.1" y="170.9">P3</text>
<text x="250" y="170">P3</text>
<text x="250" y="173.9">P4</text>
<text x="348.1" y="168.4">P2</text>
<text x="348.1" y="172.2">P3</text>
<text x="387.4" y="168.4">P2</text>
<text x="387.4" y="172.2">P3</text>
<text x="66.1" y="174.8">P4</text>
<text x="66.1" y="178.6">P5</text>
<text x="120.7" y="174.8">P4</text>
<text x="120.7" y="178.6">P5</text>
<text x="174.1" y="174.8">P4</text>
<text x="174.1" y="178.6">P5</text>
<text x="250" y="177.7">P5</text>
<text x="250" y="181.5">P6</text>
<text x="250" y="185.3">P7</text>
<text x="250" y="189.1">P8</text>
</g>
</svg>
